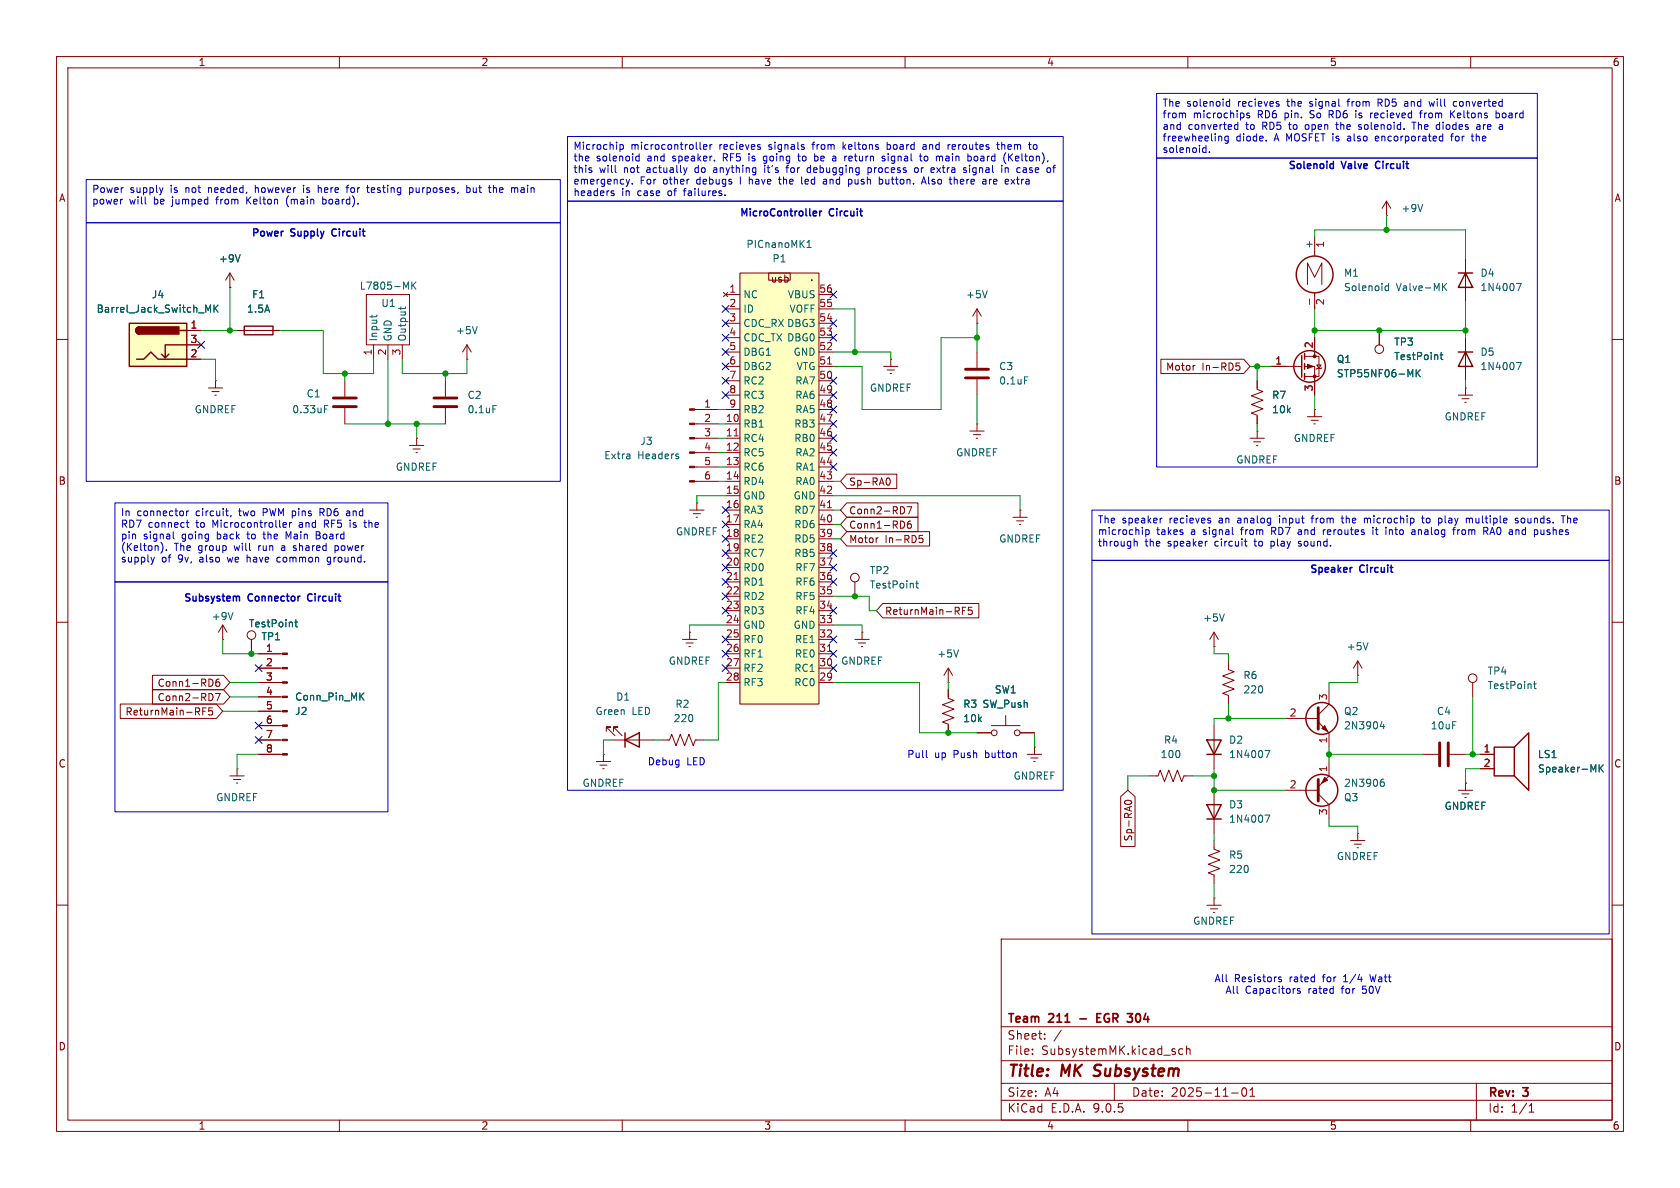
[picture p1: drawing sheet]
<svg xmlns="http://www.w3.org/2000/svg" width="297mm" height="210mm" viewBox="0 0 297 210" stroke-linecap="round" stroke-linejoin="round" font-family="sans-serif">
<g fill="none" stroke="#840000" stroke-width=".18">
<path d="M10 10h277v190h-277zM12 12h273v186h-273zM60 10v2M110 10v2M160 10v2M210 10v2M260 10v2M245.1 38.1h.1M245.1 35.6l-.8 1.2M245.1 35.6l.8 1.2M245.1 35.6v2.5M231.1 50.3v-3.8l1.3 2.5 1.3-2.5v3.8"/>
<path d="M232.4 41.9v3.4M232.4 51.8v2.8M243.8 58.4v2.6M259.1 45.7v7.6M259.1 59.7v7.6M10 60h2M36.8 68.6h2.6M37.5 69.2h1.2M38 69.9h.2M38.1 67.3h.1M38.1 67.3v1.3M61 67.3v2.8"/>
<path d="M61 72.1v2.8M72.4 78.7h2.5M73 79.4h1.3M73.7 77.5h.1M73.7 77.5v1.2M78.7 67.3v2.8M78.7 72.1v2.8M82.5 63.5h.1M82.5 61l-.7 1.2M82.5 61l.8 1.2M82.5 61v2.5M285 60h2"/>
<path d="M73.5 80h.3M121.9 90.2h2.6M122.6 90.8h1.2M123.1 91.4h.2M123.2 88.9h.1M123.2 88.9v1.3M179.1 91.4h2.5M179.7 92.1h1.3M180.2 92.7h.3M180.3 90.2h.1M180.3 90.2v1.2M10 110h2"/>
<path d="M151.1 102.9v2.5M214.6 114.3h.1M214.6 111.8v2.5M214.6 111.8l-.7 1.2M214.6 111.8l.8 1.2M217.2 116.8v1.6l1 .3-2 .8 2 .8-2 .7 2 .8-2 .8 1 .3v1.6M285 110h2M214.6 128.3v7.6M227.3 139.7h5.7M227.3 127h5.7M233 127.6l1.9 1.9v2.6M234.9 134.6v2.6l-1.9 1.9"/>
<path d="M234.9 121.9v2.6l-1.9 1.9M251.5 133.4h2.8M256.3 133.4h2.8M257.8 139.7h2.5M259.1 138.4h.1M259.1 138.4v1.3M260.3 120.7v2.5M261.6 133.4h2.6M261.6 135.9h2.6M214.6 158.8h.1M214.6 158.8v1.2M233 140.3l1.9 1.9v2.6"/>
<path d="M258.4 140.3h1.3M259 141h.2M10 160h2M177 166h108v32h-108zM213.4 160h2.5M214 160.7h1.3M214.5 161.3h.3M285 160h2M60 198v2M110 198v2M160 198v2M177 194.5h108"/>
<path d="M177 191.5h108M177 187.5h108M177 181.5h108M182.5 186.3v.1M182.5 185.5v.1M184.7 183.6v.1M184.7 182.8v.1M187.6 182.1l-1.3 2M197 191.5v3M209.1 185.5l-.4-.1-.3 .3v.4l.1 .2h.6M209.7 185.5l.3-.1 .3 .1 .1 .9M209.7 184.9v1.5"/>
<path d="M210 198v2M217.7 193.2h1.2M219.7 192.4l.2-.1a.81 .81 0 0 1 .6 .6 .81 .81 0 0 1-.3 .8l-.2 .1a.81 .81 0 0 1-.3-1.4zM221 193.8h.8M221 192.7l.4-.4v1.5M260 198v2M261 191.5v6.5M270.3 196.6h.9M270.3 195.5l.4-.4v1.5"/>
<circle cx="243.8" cy="61.7" r=".76"/>
<circle cx="151.1" cy="102.1" r=".76"/>
<circle cx="260.4" cy="119.9" r=".76"/>
</g>
<path d="M193.9 179.9h.5M194.6 179.2h-.7v1.5h.7" fill="none" stroke="#840000" stroke-width=".3"/>
<g fill="none" stroke="#006464" stroke-width=".18">
<path d="M251.5 36.1l-.4 1.3M84.4 57.7l-.5 1.3M231.5 52.9v.9M244.9 51.1l.2 .3 .4-.1M245.5 50.1v1.3M245.5 50.6l-.4-.1-.2 .3M255.2 50.7l.5 .7M255.7 50.1l-.7 .7M268.1 50.1h.8l-.5 1.3M57.4 71.7h.6M57.4 72.3h.4M87.1 71.7h.6"/>
<path d="M254.6 62.7h.5M254.8 62.3v1.1l.3 .2M268.1 64.1h.8l-.5 1.2M161.9 103.1h.5M162.1 102.7v1.1l.3 .2M216.4 108.5l-.4 1.3M223.6 132.7h.9l-.6 1.2M244.1 138.3l.4-.1 .2 .3-.1 .4h-.5M244.3 127.5l-.3 .9h.8M244.6 137.7l-.4 .2M244.6 128v.8M271.1 120.9h.5"/>
<path d="M271.3 120.5v1.1l.3 .1M282.7 135.2v1.3M282.9 135.7l.5 .8M283.4 135.2l-.7 .7"/>
</g>
<g fill="none" stroke="#840000" stroke-width=".25">
<path d="M257.8 48.3h2.5M259.1 48.3l1.2 2.5h-2.5zM257.8 62.2h2.5M259.1 62.2l1.2 2.6h-2.5zM213.4 130.8h2.5l-1.3 2.6zM213.4 133.4h2.5M264.2 132.1h3.5v5.1h-3.5zM267.7 132.1l2.6-2.6v10.2l-2.6-2.5"/>
<circle cx="232.4" cy="48.5" r="3.3"/>
<circle cx="233.7" cy="127" r="2.82"/>
<circle cx="233.7" cy="139.7" r="2.82"/>
</g>
<path d="M58.9 71.9h4.1M58.9 70.4h4.1M76.7 71.9h4.1M76.7 70.4h4.1M233 125.1v3.8M233 137.8v3.8M254.5 131.3v4.1M256 131.3v4.1" fill="none" stroke="#840000" stroke-width=".51"/>
<g fill="#840000" stroke="#840000" stroke-width=".18">
<path d="M234.2 137.4l.5 .5-1 .5z"/>
<path d="M233.7 128.8l.5-.5 .5 1z"/>
</g>
<path d="M130.8 48.3h14v76.2h-14z" fill="#ffffc2"/>
<g fill="none" stroke="#840000" stroke-width=".18">
<path d="M40.6 50.8h.1M40.6 48.3l-.7 1.2M40.6 48.3l.8 1.2M40.6 48.3v2.5M41.9 58.4h7.6M64.8 52.1h7.6v8.9h-7.6zM127.9 51.7l.8 .8M128.3 52.1h2.5M128.3 54.6h2.5M128.3 57.2h2.5M128.3 59.7h2.5M128.7 51.7l-.8 .8"/>
<path d="M130.8 48.3h14v76.2h-14zM135.9 48.3h3.8v1.2h-3.8zM144.8 52.1h2.5M144.8 54.6h2.5M144.8 57.2h2.5M144.8 59.7h2.5M172.7 57.2h.1M172.7 54.6l-.7 1.3M172.7 54.6l.8 1.3M172.7 54.6v2.6M232.4 59.7v3.3M66 61v2.5"/>
<path d="M68.6 61v2.5M71.1 61v2.5M122.8 72.4h4.2M122.8 74.9h4.2M122.8 77.5h4.2M128.3 62.2h2.5M128.3 64.8h2.5M128.3 67.3h2.5M128.3 69.9h2.5M128.3 72.4h2.5M128.3 74.9h2.5M128.3 77.5h2.5"/>
<path d="M144.8 62.2h2.5M144.8 64.8h2.5M144.8 67.3h2.5M144.8 69.9h2.5M144.8 72.4h2.5M144.8 74.9h2.5M144.8 77.5h2.5M156.2 64.8h2.5M156.8 65.4h1.3M157.4 66h.2M157.5 63.5h.1M157.5 63.5v1.3"/>
<path d="M171.4 76.2h2.6M172.1 76.8h1.3M172.6 77.5h.2M172.7 74.9h.1M172.7 62.2v2.8M172.7 67.1v2.8M172.7 74.9v1.3M221 77.5h2.5M221.6 78.1h1.3M222.1 78.7h.3M222.2 76.2h.1M222.2 67.3v1.5l1.1 .4-2.1 .8 2.1 .7-2.1 .8 2.1 .8-2.1 .7 1 .4v1.5"/>
<path d="M222.2 76.2v1.3M224.8 64.8h5.3M230.6 63h2.6v3.5h-2.6M230.6 64.8h1.8v5.1M231.1 73.7h2.6M231.8 74.3h1.2M232.3 74.9h.2M232.4 72.4h.1M232.4 72.4v1.3M232.8 64.5h.8l-.4 .7zM233.7 65l-.1 .2h-.8l-.1 .1M257.8 69.9h2.5"/>
<path d="M258.4 70.5h1.3M259 71.1h.2M259.1 68.6h.1M259.1 68.6v1.3M122.8 80h4.2M122.8 82.6h4.2M122.8 85.1h4.2M128.3 80h2.5M128.3 82.6h2.5M128.3 85.1h2.5M128.3 87.6h2.5M128.3 90.2h2.5"/>
<path d="M128.3 92.7h2.5M128.3 95.3h2.5M128.3 97.8h2.5M144.8 80h2.5M144.8 82.6h2.5M144.8 85.1h2.5M144.8 87.6h2.5M144.8 90.2h2.5M144.8 92.7h2.5M144.8 95.3h2.5M144.8 97.8h2.5M39.4 113h.1"/>
<path d="M39.4 110.5l-.8 1.3M39.4 110.5l.7 1.3M39.4 110.5v2.5M44.4 113v2.6M45.7 115.6h4.2M45.7 118.1h4.2M120.6 113h2.6M121.3 113.7h1.3M121.8 114.3h.2M121.9 111.8h.1M121.9 111.8v1.2M128.3 100.3h2.5"/>
<path d="M128.3 102.9h2.5M128.3 105.4h2.5M128.3 108h2.5M128.3 110.5h2.5M128.3 113h2.5M128.3 115.6h2.5M128.3 118.1h2.5M144.8 100.3h2.5M144.8 102.9h2.5M144.8 105.4h2.5M144.8 108h2.5M144.8 110.5h2.5"/>
<path d="M144.8 113h2.5M144.8 115.6h2.5M144.8 118.1h2.5M151.1 113h2.6M151.8 113.7h1.2M152.3 114.3h.2M152.4 111.8h.1M152.4 111.8v1.2M167.6 118.1l-.7 1.3M167.6 118.1l.8 1.3M167.6 118.1v2.6M240 119.4h.1"/>
<path d="M240 116.8v2.6M240 116.8l-.7 1.3M240 116.8l.8 1.3M40.6 137.2h2.6M41.3 137.8h1.2M41.8 138.4h.2M41.9 135.9h.1M41.9 135.9v1.3M45.7 120.7h4.2M45.7 123.2h4.2M45.7 125.7h4.2M45.7 128.3h4.2"/>
<path d="M45.7 130.8h4.2M45.7 133.4h4.2M105.4 134.6h2.5M106 135.3h1.3M106.6 135.9h.2M106.7 133.4h.1M106.7 133.4v1.2M107.2 129.3v-.8h.7h-.7l1.5 1.5M107.9 130.8h7.7M108.5 129.3v-.8h.7h-.7l1.5 1.5M116.8 130.8h1.6l.3-1 .8 2 .8-2 .7 2 .8-2 .8 2 .3-1h1.6M128.3 120.7h2.5"/>
<path d="M144.8 120.7h2.5M167.6 120.7h.1M167.6 121.9v1.5l1.1 .4-2.1 .8 2.1 .7-2.1 .8 2.1 .8-2.1 .7 1 .4v1.5M172.7 129.5h2.6M175.3 128.3h5M177.8 126.5v1.8M180.3 129.5h2.6M181.6 133.4h2.5M182.2 134h1.3M182.8 134.6h.2M182.9 132.1h.1M182.9 132.1v1.3"/>
<path d="M203.2 137.2h1.5l.4-1.1 .8 2.1 .7-2.1 .8 2.1 .8-2.1 .7 2.1 .4-1h1.5M214.6 139.7v7.6M214.6 148.6v1.5l1 .4-2 .8 2 .7-2 .8 2 .7-2 .8 1 .4v1.5M238.8 148.6h2.5M239.4 149.2h1.3M239.9 149.9h.3M240 147.3h.1M240 147.3v1.3"/>
<circle cx="44.4" cy="112.3" r=".76"/>
<circle cx="175.8" cy="129.5" r=".51"/>
<circle cx="179.8" cy="129.5" r=".51"/>
</g>
<g fill="#840000" stroke="#840000" stroke-width=".18">
<path d="M121.9 72.3h.9v.2h-.9z"/>
<path d="M121.9 74.8h.9v.3h-.9z"/>
<path d="M121.9 77.3h.9v.3h-.9z"/>
<path d="M121.9 79.9h.9v.2h-.9z"/>
<path d="M121.9 82.4h.9v.3h-.9z"/>
<path d="M121.9 85h.9v.2h-.9z"/>
<path d="M231.1 64.4l1.1 .4-1.1 .4z"/>
<path d="M49.9 115.4h.9v.3h-.9z"/>
<path d="M49.9 118h.9v.2h-.9z"/>
<path d="M49.9 120.5h.9v.3h-.9z"/>
<path d="M49.9 123.1h.9v.2h-.9z"/>
<path d="M49.9 125.6h.9v.3h-.9z"/>
<path d="M49.9 128.1h.9v.3h-.9z"/>
<path d="M49.9 130.7h.9v.2h-.9z"/>
<path d="M49.9 133.2h.9v.3h-.9z"/>
<circle cx="143.5" cy="49.5" r=".08"/>
<circle cx="232.4" cy="63" r=".25"/>
<circle cx="232.4" cy="66.5" r=".25"/>
</g>
<path d="M129.8 77.1h.7M146.3 64.4h.7M146.3 89.8h.7M129.8 102.5h.7M146.3 115.2h.7" fill="none" stroke="#a90000" stroke-width=".18"/>
<g fill="none" stroke="#006464" stroke-width=".18">
<path d="M42.5 45l-.5 1.3M65.8 55.7v.5M66.6 55.7v.2M70.9 54.2v.5M71.7 54.2l-.2 .3h-1.1M72.8 49.9v1.2M73 50.4l.5 .7M73.5 49.9l-.7 .7M142.7 43.8h.7M142.7 42.9l.3-.4v1.3M174.5 51.4l-.4 1.2M181.1 66.6h.6"/>
<path d="M250.4 65.3v1.3M250.5 65.9l.6 .7M251.1 65.3l-.7 .8M119.9 80.7v.3M41.2 108.3l-.4 1.2M52.1 110h.5M52.3 109.5v1.1l.3 .2M169.5 114.9l-.5 1.2M241.8 113.6l-.4 1.3M63.8 123l.5 .8M64.3 122.5l-.7 .7M223.6 144.1h.9l-.6 1.3"/>
</g>
<g fill="none" stroke="#840000" stroke-width=".25">
<path d="M43.2 57.7h5.1v1.5h-5.1zM230.1 62.9v3.8M230.6 62.5v1M230.6 64.3v1M230.6 66v1.1M110.5 130.8l2.5-1.3v2.6zM110.5 129.5v2.6M213.4 142.2h2.5l-1.3 2.6zM213.4 144.8h2.5"/>
<circle cx="231.5" cy="64.8" r="2.79"/>
</g>
<path d="M170.7 65.3h4.1M170.7 66.8h4.1" fill="none" stroke="#840000" stroke-width=".51"/>
<path d="M22.9 57.2h10.1v7.6h-10.1z" fill="#ffffc2"/>
<path d="M22.9 57.2h10.1v7.6h-10.1zM24.6 57.8a.64 .64 0 0 0-.6 .6 .64 .64 0 0 0 .6 .7M31.7 58.4h1.3M24.1 63.5h1.3l1.3-1.3 1.2 1.3h5.1M29.8 62.6l-.6 .6M33 61h-3.8v2.2l-.6-.6" fill="none" stroke="#840000" stroke-width=".25"/>
<g fill="#840000" stroke="#840000" stroke-width=".25">
<path d="M24.2 58l.4-.2v1.3a.63 .63 0 0 1-.5-.4 .63 .63 0 0 1 .1-.7z"/>
<path d="M24.6 57.8h7v1.3h-7z"/>
</g>
<g fill="none" stroke="#840000" stroke-width=".18">
<path d="M33 58.4h2.6M40.6 50.8h.1M41.9 58.4h1.3M48.3 58.4h1.2M232.4 59.7v2.5M243.8 58.4v2.6M33 61h2.6M33 63.5h2.6M205.2 63.5h14.7l1.1 1.3-1.1 1.2h-14.7zM211.2 64.6h.1M218.5 64.7h.5l.2 .2-.1 .5h-.6M218.5 64.2h.6"/>
<path d="M222.2 67.3v1.3M222.2 73.7v1.2M224.8 64.8h2.5M232.4 67.3v2.6M149.7 94h14.6v2.5h-14.6l-1.1-1.2zM149.7 88.9h12.6v2.5h-12.6l-1.1-1.2zM149.7 83.8h8.8v2.6h-8.8l-1.1-1.3zM149.7 91.4h12.6v2.6h-12.6l-1.1-1.3zM155.1 95.1h.2M156.7 84.7l.3-.2a.68 .68 0 0 1 .4 .6 .68 .68 0 0 1-.4 .7l-.3-.3M159.9 92.4v.7M160.3 89.6h.9l-.6 1.2"/>
<path d="M161 92.1l-.4 .1a.86 .86 0 0 0 0 1.2l.5-.1v-.5l-.2-.2-.4 .1-.1 .1M162.5 94.7h.6M162.5 95.2l.4-.1 .3 .3-.1 .5h-.6M26.9 119.4h12.6l1.1 1.3-1.1 1.2h-12.6zM44.4 113v2.6M45.7 115.6h3.8M45.7 118.1h3.8M156.1 106.7h16.9v2.5h-16.9l-1.2-1.2zM170.1 108h.5M170.7 107.4h-.6v1.2M171.8 107.4h-.6v.6l.1-.2 .5 .1 .1 .2-.1 .4-.2 .1-.4-.1M21.3 124.5h17l1.1 1.2-1.1 1.3h-17z"/>
<path d="M26.9 121.9h12.6l1.1 1.3-1.1 1.3h-12.6zM35.8 125.7h.5M36.4 125.1h-.6v1.3M37.5 125.1h-.6v.6l.2-.1 .4 .1 .1 .2-.1 .4-.1 .1-.5-.1M37.6 122.9v.7M37.6 120.4v.6M38.1 122.6h.8l-.5 1.3M38.7 120.1h-.3a.86 .86 0 0 0 0 1.2l.4-.1 .1-.4-.3-.3-.3 .1-.2 .2M45.7 125.7h3.8M45.7 133.4h3.8M45.7 120.7h3.8M45.7 123.2h3.8"/>
<path d="M45.7 128.3h3.8M45.7 130.8h3.8M167.6 121.9v1.3M167.6 128.3v1.2M172.7 129.5h2.6M180.3 129.5h2.6M259.1 138.4h.1M261.6 133.4h2.6M261.6 135.9h2.6M198.1 140.8l1.3-1.1 1.3 1.1v8.8h-2.6zM199 142.1l-.2-.2a.68 .68 0 0 1 .6-.4 .68 .68 0 0 1 .7 .4l-.3 .2"/>
</g>
<g fill="none" stroke="#006464" stroke-width=".18">
<path d="M36.4 53.9l.4 .9 .4-.9v1.3M37.8 53.9v1.3M38 54.5l.6 .7M38.6 53.9l-.8 .7M42.5 45l-.5 1.3M250.4 65.3v1.3M250.5 65.9l.6 .7M251.1 65.3l-.7 .8M254.6 62.7h.5M254.8 62.3v1.1l.3 .2M52.1 110h.5M52.3 109.5v1.1l.3 .2"/>
<path d="M63.8 123l.5 .8M64.3 122.5l-.7 .7M282.7 135.2v1.3M282.9 135.7l.5 .8M283.4 135.2l-.7 .7"/>
</g>
<g fill="none" stroke="#009600" stroke-width=".18">
<path d="M245.1 38.1v2.5M35.6 58.4h6.3M40.6 50.8v7.6M49.5 58.4h7.6v7.6h8.9v-2.5M147.3 54.6h3.8v7.6M172.7 59.7h-6.3v12.7h-14v-7.6h-5.1M172.7 57.2v5M232.4 41.9v-1.3h26.7v5.1M232.4 54.6v5.1M232.4 58.4h26.7M259.1 53.3v6.4M35.6 63.5h2.5v3.8"/>
<path d="M61 74.9h17.7M61 66v1.3M68.6 63.5v11.4M71.1 63.5v2.5h11.4v-2.5M73.7 74.9v2.6M78.7 66v1.3M127 77.5h1.3M127 72.4h1.3M127 74.9h1.3M147.3 62.2h10.2v1.3M172.7 69.9v5M221 64.8h3.8"/>
<path d="M222.2 64.8v2.5M222.2 74.9v1.3M232.4 69.9v2.5M259.1 67.3v1.3M127 85.1h1.3M127 80h1.3M127 82.6h1.3M128.3 87.6h-5.1v1.3M147.3 95.3h1.3M147.3 85.1h1.3M147.3 87.6h33v2.6M147.3 92.7h1.3"/>
<path d="M147.3 90.2h1.3M39.4 113v2.6h6.3M128.3 110.5h-6.4v1.3M147.3 110.5h5.1v1.3M147.3 105.4h6.4v2.6h1.2M214.6 114.3v1.3h2.6v1.2M240 119.4v1.3h-5.1v1.2M39.4 125.7h6.3M40.6 120.7h5.1M40.6 123.2h5.1M45.7 133.4h-3.8v2.5M107.9 130.8h-1.2v2.6"/>
<path d="M115.6 130.8h1.2M128.3 120.7h-1.3v10.1h-2.5M147.3 120.7h15.3v8.8h10.1M167.6 120.7v1.2M182.9 129.5v2.6M203.2 137.2h-3.8v2.5M210.8 137.2h3.8M214.6 135.9v3.8h12.7M217.2 124.5v2.5M227.3 127h-12.7v1.3M234.9 133.4h16.6M234.9 132.1v2.5"/>
<path d="M259.1 133.4h2.5M260.3 123.2v10.2M261.6 135.9h-2.5v2.5M214.6 147.3v1.3M214.6 156.2v2.6M234.9 144.8v1.3h5.1v1.2"/>
</g>
<g fill="none" stroke="#000084" stroke-width=".18">
<path d="M127.7 59.1l1.2 1.2M127.7 54l1.2 1.2M127.7 56.5l1.2 1.3M128.9 59.1l-1.2 1.2M128.9 54l-1.2 1.2M128.9 56.5l-1.2 1.3M146.7 56.5l1.2 1.3M146.7 59.1l1.2 1.2M146.7 51.5l1.2 1.2M147.9 56.5l-1.2 1.3M147.9 59.1l-1.2 1.2M147.9 51.5l-1.2 1.2"/>
<path d="M35 60.4l1.2 1.2M36.2 60.4l-1.2 1.2M127.7 66.7l1.2 1.2M127.7 61.6l1.2 1.2M127.7 64.2l1.2 1.2M127.7 69.2l1.2 1.3M128.9 66.7l-1.2 1.2M128.9 61.6l-1.2 1.2M128.9 64.2l-1.2 1.2M128.9 69.2l-1.2 1.3M146.7 79.4l1.2 1.2M146.7 69.2l1.2 1.3"/>
<path d="M146.7 66.7l1.2 1.2M146.7 74.3l1.2 1.2M146.7 76.9l1.2 1.2M146.7 71.8l1.2 1.2M147.9 79.4l-1.2 1.2M147.9 69.2l-1.2 1.3M147.9 66.7l-1.2 1.2M147.9 74.3l-1.2 1.2M147.9 76.9l-1.2 1.2M147.9 71.8l-1.2 1.2M127.7 97.2l1.2 1.2M127.7 89.6l1.2 1.2"/>
<path d="M127.7 99.7l1.2 1.2M127.7 92.1l1.2 1.2M127.7 94.6l1.2 1.3M128.9 97.2l-1.2 1.2M128.9 89.6l-1.2 1.2M128.9 99.7l-1.2 1.2M128.9 92.1l-1.2 1.2M128.9 94.6l-1.2 1.3M146.7 99.7l1.2 1.2M146.7 97.2l1.2 1.2M146.7 81.9l1.2 1.3M147.9 99.7l-1.2 1.2"/>
<path d="M147.9 97.2l-1.2 1.2M147.9 81.9l-1.2 1.3M45.1 117.5l1.2 1.2M46.3 117.5l-1.2 1.2M127.7 104.8l1.2 1.2M127.7 117.5l1.2 1.2M127.7 115l1.2 1.2M127.7 102.3l1.2 1.2M127.7 112.4l1.2 1.2M127.7 107.3l1.2 1.3M128.9 104.8l-1.2 1.2M128.9 117.5l-1.2 1.2"/>
<path d="M128.9 115l-1.2 1.2M128.9 102.3l-1.2 1.2M128.9 112.4l-1.2 1.2M128.9 107.3l-1.2 1.3M146.7 102.3l1.2 1.2M146.7 117.5l1.2 1.2M146.7 112.4l1.2 1.2M146.7 115l1.2 1.2M146.7 107.3l1.2 1.3M147.9 102.3l-1.2 1.2M147.9 117.5l-1.2 1.2M147.9 112.4l-1.2 1.2"/>
<path d="M147.9 115l-1.2 1.2M147.9 107.3l-1.2 1.3M45.1 127.7l1.2 1.2M45.1 130.2l1.2 1.2M46.3 127.7l-1.2 1.2M46.3 130.2l-1.2 1.2"/>
</g>
<g fill="none" stroke="#0000c2" stroke-width=".18">
<path d="M204.5 16.5h67.3v11.4h-67.3zM209.4 20l.2 .2v.6M216.9 18.7h.5M216.9 18h.5M217.4 17.5v1.3M226.1 18.4v.3M235 19.6v1.2M238.1 17.9h.5M238.4 17.6l-.1 1.2M239.7 20v.8M242.7 20l-.4 .2M243.6 18.2h.5"/>
<path d="M243.9 18.2l.4 .6M244.1 17.5h-.5v1.3M248.5 17.9l.3 .1M248.9 18.7l-.4 .1M248.9 18.2l-.4 .1M250.9 20h.5M251.1 19.7v1.1M252.6 17.9l.3 .9 .2-.6 .3 .6 .2-.9M256.4 19.6v1.2M256.9 18.5l.3 .3 .3-.1M257.2 19.6l-.8 .7M257.5 18l-.3-.1-.3 .3"/>
<path d="M264.5 19.6v1.2M15.2 31.8h83.9v7.6h-83.9zM15.2 39.4h83.9v45.7h-83.9zM21.6 35.2h.1M25.7 36l.1 .1M28.8 33.2l-.3 .8M43.6 34.8v1.3M44.4 34.8l-.8 .7M45.1 32.8v1.2M45.3 33.2l-.2 .1M50.8 35a1.48 1.48 0 0 0 .2 1.6M53.7 32.8v.1"/>
<path d="M53.7 33.2v.8M56.3 33.3l.3-.1 .2 .2M57.1 35.3l.3-.1 .2 .1M57.1 34.8v1.3M57.6 35.9l-.2 .2-.3-.1M61.2 33.2h.4M61.6 32.8l-.3 .1M64.8 33.2h.5M65.2 34h.1M65.8 33.2l-.2 .2v.4l.2 .2M66.2 33.5l-.6 .1M72.4 33.2h.4l.2 .2-.1 .6h-.5"/>
<path d="M72.4 33.2v1.2M82.5 33.2h.4l.2 .2-.1 .6h-.5M82.5 32.8v1.2M83.7 33.2v.6l.1 .2M87.3 33.2h.4l.1 .8M92.2 33.2h-.1M92.2 33.5l-.1 .2 .1 .3M100.3 24.1h87.7v11.5h-87.7zM100.3 35.6h87.7v104.1h-87.7zM104.6 30.1v.3M108.2 34.2h.3l.1 .2-.2 .2h-.2M108.8 30.4l.1 .1"/>
<path d="M109.6 25.6v1.2M109.6 25.6h.4l.2 .2-.1 .5h-.5M110.7 31.7l.3 .8M111 32.5l-.1 .3M111.3 31.7l-.3 .8M111.8 32.4v.1M112.5 28.4h.5M112.5 27.7h.5M113 27.2v1.2M121.5 29.6l-.3 .9M123.8 25.1v1.1l.1 .2M124.4 26l.6-.1-.1-.3h-.4l-.1 .1v.6h.5"/>
<path d="M125.5 25.6v.8M125.9 25.6l-.4 .2M126.3 30l-.2 .2 .2 .3M128.2 34.5v.1M130.9 31.3v1.2M132.4 27.6v.8M132.5 31.3v1.2M134.4 26v.3M135 28.8l.3 .1M135.2 29.2v.1M135.2 29.6v.9M135.4 27.6l-.3 .1-.2 .1 .1 .5 .4 .1"/>
<path d="M137.6 31.7h.5M137.8 31.3v1.1l.3 .1M139.1 29.4v1.1M141.2 27.2v1.1l.3 .1M141.7 31.3v1.1l.2 .1M142.8 30.4h.5M142.8 29.7h.5M143.3 29.2v1.3M144.1 27.6l.4 .1 .1 .1v.5l-.5 .1M145.6 32.5h.5M146.1 31.9v.6M146.1 32l-.5 .1"/>
<path d="M147.7 27.7l.1 .7M147.8 28.4h-.2M147.8 27.9l-.2 .1M149 25.1v1.3M149.5 25.6l-.5 .4M150.1 28.4h.4M150.5 27.6l-.4 .1M150.5 31.8v.6l-.4 .1M150.7 27.9l-.6 .1M153.5 29.7l.3-.1 .3 .3-.2 .5h-.4M153.5 29.6v1.3M156 28l.5 .2-.1 .2h-.3"/>
<path d="M156 27.7h.4M156 31.8v.6l-.4 .1M156.8 26.3l.4 .1M156.8 25.1v1.3M157 27.2v.1M157 27.6v.8M157.2 25.6h-.4M161.7 29.8v.5l.2 .2 .3-.1 .1-.1v-.5M162.5 27.6h.5M162.9 32.5l.4-1.2 .4 1.2M162.9 28.4h.1M163 32.2h.6"/>
<path d="M163.2 25.6h.5M163.4 27.7l.2-.1 .4 .1v.5l-.1 .2h-.3l-.2-.1zM163.7 25.9h-.4l-.2 .2 .2 .3 .4-.1M164.2 31.3v1.1l.1 .1M165.6 29.6l.7 .9M166.3 29.6l-.7 .9M167.4 28l-.2 .1 .2 .3M167.4 27.6l-.2 .1M168 25.6l-.3 .1M168.4 25.6v.7M168.9 31.7l.3 .2v.6M168.9 25.9l-.6 .1"/>
<path d="M171.4 29.6v.9M172.3 27.7l.1-.1 .4 .1 .1 .5-.2 .2h-.3l-.1-.1zM174.9 31.7v.8M175 31.8l-.1 .1M176.2 25.6h.5M176.4 25.1v1.1l.3 .2M177.1 25.1v1.3M177.3 25.6l-.2 .1M177.7 29.8l.2-.2 .3 .1v.8M177.7 29.6v.9M178.5 27.7l.5 .7M178.7 31.7l.7 .8"/>
<path d="M179 27.2l-.7 .7M179.4 31.7l-.7 .8M179.7 27.6l-.2 .2v.5l.2 .1M180.1 27.9l-.6 .1M181.5 30.4l-.5 .1M181.5 29.8v.7M181.5 29.9l-.5 .1M181.8 25.6h.5M182.2 26.4h.1M183.1 25.6h-.3l-.1 .2v.5l.4 .1M204.5 27.9h67.3v54.7h-67.3zM213.2 25.7v1.3"/>
<path d="M213.2 26.9l-.4 .1M213.8 26.8v.2M215.9 24.1l.1 .8M217.1 24.1v1l-.2 .2h-.3M217.1 24.1h-.3l-.3 .2 .2 .6h.4M218.3 22.8l.2 .1 .3-.1M218.8 21.6v1.3M220.9 20h-.3l-.2 .2 .1 .1 .4 .2v.3h-.5M223.8 24.8v.1M230.9 22.1l-.2 .2 .2 .5M235 20.2h.5M236.1 22h.5"/>
<path d="M236.3 21.6v1.1l.3 .2M238.4 24.1h-.2M238.4 24.4l-.2 .2 .2 .3M240.7 22.1l-.3-.1-.2 .3 .5 .3M240.7 22.7l-.2 .2-.3-.1M243.6 24.1h-.3l-.2 .2 .1 .6h.4M243.7 24.4l-.6 .1M250 21.6v1.3M254.9 24.1h.2M255.1 23.6v1.3M255.1 24.9h-.2M256.4 24.1h.5"/>
<path d="M256.6 23.8v1.1M256.6 20.1l.6 .7M260.1 24.1h.5M260.3 24.9h.3M261.1 22.8h.5M261.1 22.1h.5v.8M261.6 22.3l-.5 .2M264.5 20h.3l.3 .2-.1 .6h-.5M265.6 20.1v.6M20.3 88.9h48.3v14h-48.3zM26.7 98.5l.3 .9M27 99.4l-.1 .3"/>
<path d="M27.3 98.5l-.3 .9M28.8 96.4v.8l-.4 .6M29.4 97.2v.1M30.6 94v1.1l.2 .2M32.9 92.4h.5M33 90.3v.9M33.1 91.9v1.1l.3 .2M33.3 90.3l-.3 .3M39.9 90.3h.5M40.2 91.2h.2M40.8 91.1l-.1 .3M43.7 98.1v1.3"/>
<path d="M43.9 98.5l-.2 .1M46.5 94.4h.5M46.7 94v1.2M49.4 98.5l-.3 .1-.2 .1 .1 .5 .4 .2M49.9 96.5h-.1M49.9 96.8l-.2 .2 .2 .3M50 93l.2 .2h.4M50.6 92.6v.1l-.6 .1M51 94.9l-.4-.9v1.3M51.2 92.4v.8M51.2 92.5v.1M51.9 97.2l.3 .1"/>
<path d="M51.9 96.8l.3 .1M52.2 96.5h-.3M55.9 94v1.3l.6-.1M55.9 94.6h.4M56.3 94.6l.2 .1M56.4 94.5l-.1 .1M56.6 90.6h.5M56.9 90.6l.4 .6M57.1 89.9h-.5v1.3M57.4 91.9v1.3M57.4 92.6h.4M58.4 99.7l-.2 .1-.3-.1"/>
<path d="M58.4 98.6l-.3-.1-.3 .2 .2 .6h.4M59.2 96.5h.4l.2 .1M59.2 96.5v1.2M59.8 97.2l-.2 .1-.4-.1M61.4 90.3l.4 .1M61.8 91.1l-.4 .1M61.8 90.6l-.4 .1M61.9 92.4v.8M64.3 92.4h.5M64.5 93l.3 .2M193 90.2h91.5v8.9h-91.5zM193 99.1h91.5v66h-91.5z"/>
<path d="M200.5 95.3v1.2M201 95.9v.6M202.6 93.6v1.3M203.1 93.8v.6l-.2 .1-.3-.1M205.5 91.6l-.3 .1M214 92.1v.3M220 95.7h.5M220.2 96.5h.3M224.7 95.7v1.3M224.7 96.5h.1M224.8 93.9h.5M224.8 95.7h-.1"/>
<path d="M225.3 93.2h-.5v1.3M226.2 91.2v.1M226.2 91.6v.8M229.5 94.3l.2 .2h.3M229.5 96.5h.4M229.9 95.7l-.4 .2 .1 .2h.3M230 94h-.3l-.2 .2M231.8 91.6h.5M232.3 91.2l-.3 .2v1M233.9 93.6v.9M234.3 93.6l-.4 .3M237.1 91.6h.5"/>
<path d="M237.3 91.2v1.1l.3 .1M241.3 91.7l.3-.1 .1 .2M241.7 91.8v.6M241.9 91.6l-.2 .2M242.7 93.6v.9M243.3 93.2v1.1l.2 .2M245.6 93.6v.9M250.2 94.4l-.5 .1M250.2 93.9l-.5 .1M250.2 93.8v.7M251.3 91.6h.5M251.5 91.2v1.1l.3 .1"/>
<path d="M252.4 91.6l-.3 .2v.4l.3 .2M257.7 93.6v.9M257.8 93.8l-.1 .1M259.8 91.8l.2-.2 .3 .1v.7M262.6 93.9l.4 .6M262.9 93.8l-.1 .1M263.4 94.5l.4-1.3 .4 1.3M263.5 94.1h.6M268.2 93.6l.3 .2M268.4 91.7l-.3-.1-.2 .2v.2l.5 .1v.3h-.5M269.4 91.7l-.3-.1-.2 .2 .1 .5 .1 .1h.3M273 94.4l-.2 .1-.3-.1"/>
<path d="M273 93.6v.9M276 91.2h.7M277.1 91.7l.2-.1 .3 .1 .1 .7M277.1 91.2v1.2M20.3 102.9h48.3v40.6h-48.3zM163.8 132.7v1l.2 .2M226.1 173.1l.4 .1 .1 .2-.2 .2-.4-.1M226.1 172.8h.4M229.8 174.8l-.3-.1-.2 .2 .1 .2 .4 .1v.3h-.5M237.5 173.6h.7M237.6 172.6h-.1M242.2 172.3l.3 1.3"/>
</g>
<path d="M144.9 37.3v.9M145.3 37.3l-.4 .3M235.4 28.9l.3 .1M235.7 28.5v1.3M235.7 29.7l-.3 .1M42.3 105.5v.7M239 100.3l-.2 .1" fill="none" stroke="#0000c2" stroke-width=".25"/>
<g fill="#009600" stroke="#009600" stroke-width=".18">
<circle cx="234.9" cy="133.4" r=".46"/>
<circle cx="214.6" cy="139.7" r=".46"/>
<circle cx="214.6" cy="137.2" r=".46"/>
<circle cx="217.2" cy="127" r=".46"/>
<circle cx="260.3" cy="133.4" r=".46"/>
<circle cx="167.6" cy="129.5" r=".46"/>
<circle cx="151.1" cy="62.2" r=".46"/>
<circle cx="172.7" cy="59.7" r=".46"/>
<circle cx="151.1" cy="105.4" r=".46"/>
<circle cx="232.4" cy="58.4" r=".46"/>
<circle cx="222.2" cy="64.8" r=".46"/>
<circle cx="243.8" cy="58.4" r=".46"/>
<circle cx="259.1" cy="58.4" r=".46"/>
<circle cx="245.1" cy="40.6" r=".46"/>
<circle cx="73.7" cy="74.9" r=".46"/>
<circle cx="68.6" cy="74.9" r=".46"/>
<circle cx="44.4" cy="115.6" r=".46"/>
<circle cx="78.7" cy="66" r=".46"/>
<circle cx="40.6" cy="58.4" r=".46"/>
<circle cx="61" cy="66" r=".46"/>
</g>
<g font-size="2.8" fill="#840000">
<text x="178" y="190.9">Title:</text>
<text x="187.7" y="190.9">MK Subsystem</text>
</g>
<g font-size="2.1" fill="#840000">
<text x="178" y="184">Sheet:</text>
<text x="178" y="181.2">Team</text>
<text x="185.5" y="181.2">211</text>
<text x="191.6" y="181.2">-</text>
<text x="195.2" y="181.2">EGR</text>
<text x="201.3" y="181.2">304</text>
<text x="178" y="186.7">File:</text>
<text x="184.1" y="186.7">SubsystemMK.kicad_sch</text>
<text x="178" y="196.9">KiCad</text>
<text x="178" y="194.1">Size:</text>
<text x="184.7" y="194.1">A4</text>
<text x="185.7" y="196.9">E.D.A.</text>
<text x="193.3" y="196.9">9.0.5</text>
<text x="200" y="194.1">Date:</text>
<text x="207" y="194.1">2025-11-01</text>
<text x="263" y="194.3">Rev:</text>
<text x="263" y="196.9">Id:</text>
<text x="267.1" y="196.9">1/1</text>
<text x="269.4" y="194.3">3</text>
</g>
<g font-size="1.8" fill="#840000">
<text x="35" y="11.9">1</text>
<text x="85" y="11.9">2</text>
<text x="135" y="11.9">3</text>
<text x="185" y="11.9">4</text>
<text x="235" y="11.9">5</text>
<text x="285" y="11.9">6</text>
<text x="10.3" y="35.9">A</text>
<text x="285.3" y="35.9">A</text>
<text x="136.2" y="50.1">usb</text>
<text x="206" y="65.7">Motor</text>
<text x="212.5" y="65.7">In-RD5</text>
<text x="10.3" y="85.9">B</text>
<text x="150" y="86">Sp-RA0</text>
<text x="285.3" y="85.9">B</text>
<text x="150" y="91.1">Conn2-RD7</text>
<text x="150" y="93.7">Conn1-RD6</text>
<text x="150" y="96.2">Motor</text>
<text x="156.5" y="96.2">In-RD5</text>
<text x="156.4" y="108.9">ReturnMain-RF5</text>
<text x="27.8" y="124.1">Conn2-RD7</text>
<text x="27.8" y="121.6">Conn1-RD6</text>
<text x="22.1" y="126.7">ReturnMain-RF5</text>
<text x="10.3" y="135.9">C</text>
<text x="285.3" y="135.9">C</text>
<text x="200.3" y="148.8" transform="rotate(-90 200.3 148.8)">Sp-RA0</text>
<text x="10.3" y="185.9">D</text>
<text x="285.3" y="185.9">D</text>
<text x="35" y="199.9">1</text>
<text x="85" y="199.9">2</text>
<text x="135" y="199.9">3</text>
<text x="185" y="199.9">4</text>
<text x="235" y="199.9">5</text>
<text x="285" y="199.9">6</text>
</g>
<g font-size="1.8" fill="#0000c2">
<text x="205.4" y="19.2">The</text>
<text x="205.4" y="21.2">from</text>
<text x="205.4" y="23.3">and</text>
<text x="209.8" y="19.2">solenoid</text>
<text x="210" y="23.3">converted</text>
<text x="210.9" y="21.2">microchips</text>
<text x="219" y="19.2">recieves</text>
<text x="220.4" y="23.3">to</text>
<text x="222.5" y="21.2">RD6</text>
<text x="223.4" y="23.3">RD5</text>
<text x="227.4" y="21.2">pin.</text>
<text x="227.9" y="19.2">the</text>
<text x="228.4" y="23.3">to</text>
<text x="231.4" y="23.3">open</text>
<text x="232" y="19.2">signal</text>
<text x="232.1" y="21.2">So</text>
<text x="235.6" y="21.2">RD6</text>
<text x="237.1" y="23.3">the</text>
<text x="238.9" y="19.2">from</text>
<text x="240.5" y="21.2">is</text>
<text x="241.3" y="23.3">solenoid.</text>
<text x="243.3" y="21.2">recieved</text>
<text x="244.4" y="19.2">RD5</text>
<text x="249.4" y="19.2">and</text>
<text x="251" y="23.3">The</text>
<text x="252.3" y="21.2">from</text>
<text x="254" y="19.2">will</text>
<text x="255.4" y="23.3">diodes</text>
<text x="257.9" y="21.2">Keltons</text>
<text x="258.4" y="19.2">converted</text>
<text x="262.7" y="23.3">are</text>
<text x="266.1" y="21.2">board</text>
<text x="101.3" y="26.8">Microchip</text>
<text x="101.3" y="28.9">the</text>
<text x="105.4" y="28.9">solenoid</text>
<text x="111.5" y="26.8">microcontroller</text>
<text x="114.6" y="28.9">and</text>
<text x="119.2" y="28.9">speaker.</text>
<text x="127.3" y="26.8">recieves</text>
<text x="128.3" y="28.9">RF5</text>
<text x="133" y="28.9">is</text>
<text x="135.8" y="28.9">going</text>
<text x="136.2" y="26.8">signals</text>
<text x="142.2" y="28.9">to</text>
<text x="144.1" y="26.8">from</text>
<text x="145.2" y="28.9">be</text>
<text x="148.6" y="28.9">a</text>
<text x="149.7" y="26.8">keltons</text>
<text x="151" y="28.9">return</text>
<text x="157.7" y="26.8">board</text>
<text x="157.8" y="28.9">signal</text>
<text x="164.2" y="26.8">and</text>
<text x="164.7" y="28.9">to</text>
<text x="167.8" y="28.9">main</text>
<text x="168.8" y="26.8">reroutes</text>
<text x="173.6" y="28.9">board</text>
<text x="177.8" y="26.8">them</text>
<text x="180.1" y="28.9">(Kelton),</text>
<text x="183.6" y="26.8">to</text>
<text x="205.4" y="25.3">freewheeling</text>
<text x="205.4" y="27.4">solenoid.</text>
<text x="218.5" y="25.3">diode.</text>
<text x="225.4" y="25.3">A MOSFET is</text>
<text x="238.9" y="25.3">also</text>
<text x="244" y="25.3">encorporated</text>
<text x="257.6" y="25.3">for</text>
<text x="261.5" y="25.3">the</text>
<text x="16.2" y="34.4">Power</text>
<text x="23" y="34.4">supply</text>
<text x="30.3" y="34.4">is</text>
<text x="33.1" y="34.4">not</text>
<text x="37.3" y="34.4">needed,</text>
<text x="45.8" y="34.4">however</text>
<text x="54.5" y="34.4">is</text>
<text x="57.3" y="34.4">here</text>
<text x="62.6" y="34.4">for</text>
<text x="66.4" y="34.4">testing</text>
<text x="74" y="34.4">purposes,</text>
<text x="84.3" y="34.4">but</text>
<text x="88.5" y="34.4">the</text>
<text x="92.7" y="34.4">main</text>
<text x="101.3" y="30.9">this</text>
<text x="101.3" y="32.9">emergency.</text>
<text x="101.3" y="35">headers</text>
<text x="106" y="30.9">will</text>
<text x="109.9" y="35">in</text>
<text x="110.4" y="30.9">not</text>
<text x="112.8" y="35">case</text>
<text x="113.2" y="32.9">For</text>
<text x="114.6" y="30.9">actually</text>
<text x="117.4" y="32.9">other</text>
<text x="118.3" y="35">of</text>
<text x="121.4" y="35">failures.</text>
<text x="123.3" y="30.9">do</text>
<text x="123.4" y="32.9">debugs</text>
<text x="126.8" y="30.9">anything</text>
<text x="133.1" y="32.9">have</text>
<text x="136" y="30.9">it's</text>
<text x="138.6" y="32.9">the</text>
<text x="140.1" y="30.9">for</text>
<text x="142.7" y="32.9">led</text>
<text x="144" y="30.9">debugging</text>
<text x="146.8" y="32.9">and</text>
<text x="151.4" y="32.9">push</text>
<text x="154.9" y="30.9">process</text>
<text x="157.1" y="32.9">button.</text>
<text x="163.4" y="30.9">or</text>
<text x="164.9" y="32.9">Also</text>
<text x="166.5" y="30.9">extra</text>
<text x="170" y="32.9">there</text>
<text x="172.4" y="30.9">signal</text>
<text x="176" y="32.9">are</text>
<text x="179.3" y="30.9">in</text>
<text x="180.2" y="32.9">extra</text>
<text x="182.3" y="30.9">case</text>
<text x="227.6" y="30.2">Solenoid</text>
<text x="237.2" y="30.2">Valve</text>
<text x="243.7" y="30.2">Circuit</text>
<text x="16.2" y="36.5">power</text>
<text x="22.9" y="36.5">will</text>
<text x="27.3" y="36.5">be</text>
<text x="30.7" y="36.5">jumped</text>
<text x="38.7" y="36.5">from</text>
<text x="44.2" y="36.5">Kelton</text>
<text x="51.5" y="36.5">(main</text>
<text x="58.1" y="36.5">board).</text>
<text x="130.6" y="38.6">MicroController</text>
<text x="146.6" y="38.6">Circuit</text>
<text x="44.3" y="42.2">Power</text>
<text x="51.4" y="42.2">Supply</text>
<text x="59.2" y="42.2">Circuit</text>
<text x="21.3" y="91.6">In</text>
<text x="21.3" y="93.6">RD7</text>
<text x="21.3" y="95.7">pin</text>
<text x="24.2" y="91.6">connector</text>
<text x="25.3" y="95.7">signal</text>
<text x="26.2" y="93.6">connect</text>
<text x="32.3" y="95.7">going</text>
<text x="34.7" y="91.6">circuit,</text>
<text x="34.8" y="93.6">to</text>
<text x="37.8" y="93.6">Microcontroller</text>
<text x="38.6" y="95.7">back</text>
<text x="42.6" y="91.6">two</text>
<text x="44.2" y="95.7">to</text>
<text x="46.9" y="91.6">PWM pins</text>
<text x="47.3" y="95.7">the</text>
<text x="51.4" y="95.7">Main</text>
<text x="53.4" y="93.6">and</text>
<text x="56.9" y="95.7">Board</text>
<text x="57.4" y="91.6">RD6</text>
<text x="58" y="93.6">RF5</text>
<text x="62.3" y="91.6">and</text>
<text x="62.7" y="93.6">is</text>
<text x="65.5" y="93.6">the</text>
<text x="194" y="92.8">The</text>
<text x="194" y="94.9">microchip</text>
<text x="198.4" y="92.8">speaker</text>
<text x="204.5" y="94.9">takes</text>
<text x="206.9" y="92.8">recieves</text>
<text x="210.7" y="94.9">a</text>
<text x="213" y="94.9">signal</text>
<text x="215.8" y="92.8">an</text>
<text x="219.2" y="92.8">analog</text>
<text x="219.9" y="94.9">from</text>
<text x="225.4" y="94.9">RD7</text>
<text x="226.8" y="92.8">input</text>
<text x="230.3" y="94.9">and</text>
<text x="232.8" y="92.8">from</text>
<text x="235" y="94.9">reroutes</text>
<text x="238.3" y="92.8">the</text>
<text x="242.4" y="92.8">microchip</text>
<text x="243.9" y="94.9">it</text>
<text x="246.4" y="94.9">into</text>
<text x="251.2" y="94.9">analog</text>
<text x="252.9" y="92.8">to</text>
<text x="256" y="92.8">play</text>
<text x="258.8" y="94.9">from</text>
<text x="261.1" y="92.8">multiple</text>
<text x="264.3" y="94.9">RA0</text>
<text x="269.1" y="94.9">and</text>
<text x="270" y="92.8">sounds.</text>
<text x="273.7" y="94.9">pushes</text>
<text x="278.4" y="92.8">The</text>
<text x="21.3" y="97.7">(Kelton).</text>
<text x="21.3" y="99.8">supply</text>
<text x="28.6" y="99.8">of</text>
<text x="30.8" y="97.7">The</text>
<text x="31.6" y="99.8">9v,</text>
<text x="35.2" y="97.7">group</text>
<text x="35.5" y="99.8">also</text>
<text x="40.7" y="99.8">we</text>
<text x="41.7" y="97.7">will</text>
<text x="44.3" y="99.8">have</text>
<text x="46.2" y="97.7">run</text>
<text x="49.8" y="99.8">common</text>
<text x="50.4" y="97.7">a</text>
<text x="52.7" y="97.7">shared</text>
<text x="58.9" y="99.8">ground.</text>
<text x="60.2" y="97.7">power</text>
<text x="194" y="96.9">through</text>
<text x="202.4" y="96.9">the</text>
<text x="206.6" y="96.9">speaker</text>
<text x="215" y="96.9">circuit</text>
<text x="222.3" y="96.9">to</text>
<text x="225.3" y="96.9">play</text>
<text x="230.4" y="96.9">sound.</text>
<text x="231.4" y="101.6">Speaker</text>
<text x="240.4" y="101.6">Circuit</text>
<text x="32.3" y="106.7">Subsystem</text>
<text x="43.9" y="106.7">Connector</text>
<text x="54.9" y="106.7">Circuit</text>
<text x="114.4" y="135.5">Debug</text>
<text x="121.4" y="135.5">LED</text>
<text x="160.3" y="134.2">Pull</text>
<text x="165.2" y="134.2">up</text>
<text x="168.7" y="134.2">Push</text>
<text x="174.4" y="134.2">button</text>
<text x="214.6" y="173.8">All</text>
<text x="218.2" y="173.8">Resistors</text>
<text x="228.1" y="173.8">rated</text>
<text x="234.2" y="173.8">for</text>
<text x="238" y="173.8">1/4</text>
<text x="242.9" y="173.8">Watt</text>
<text x="216.5" y="175.9">All</text>
<text x="220.1" y="175.9">Capacitors</text>
<text x="231.4" y="175.9">rated</text>
<text x="237.5" y="175.9">for</text>
<text x="241.3" y="175.9">50V</text>
</g>
<g font-size="1.8" fill="#006464">
<text x="247.7" y="37.7">+9V</text>
<text x="38.6" y="46.6">+9V</text>
<text x="131.9" y="44">PICnanoMK1</text>
<text x="136.5" y="46.6">P1</text>
<text x="232.2" y="44.1" transform="rotate(-90 232.2 44.1)">+</text>
<text x="26.7" y="52.9">J4</text>
<text x="44.5" y="52.9">F1</text>
<text x="63.5" y="51.4">L7805-MK</text>
<text x="131.3" y="52.9">NC</text>
<text x="139.2" y="52.9">VBUS</text>
<text x="170.7" y="52.9">+5V</text>
<text x="237.5" y="49.1">M1</text>
<text x="237.5" y="51.7">Solenoid</text>
<text x="246.8" y="51.7">Valve-MK</text>
<text x="261.6" y="49.1">D4</text>
<text x="261.6" y="51.7">1N4007</text>
<text x="17" y="55.5">Barrel_Jack_Switch_MK</text>
<text x="43.6" y="55.5">1.5A</text>
<text x="67.3" y="54.5">U1</text>
<text x="80.5" y="59.3">+5V</text>
<text x="131.3" y="55.5">ID</text>
<text x="131.3" y="58">CDC_RX DBG3</text>
<text x="139.5" y="55.5">VOFF</text>
<text x="66.9" y="60.5" transform="rotate(-90 66.9 60.5)">Input</text>
<text x="69.4" y="60.5" transform="rotate(-90 69.4 60.5)">GND</text>
<text x="72" y="60.5" transform="rotate(-90 72 60.5)">Output</text>
<text x="131.3" y="60.6">CDC_TX DBG0</text>
<text x="131.3" y="63.1">DBG1</text>
<text x="131.3" y="65.6">DBG2</text>
<text x="140.2" y="63.1">GND</text>
<text x="140.7" y="65.6">VTG</text>
<text x="176.5" y="65.6">C3</text>
<text x="236.2" y="64.4">Q1</text>
<text x="246.4" y="61.3">TP3</text>
<text x="246.4" y="63.9">TestPoint</text>
<text x="261.6" y="63.1">D5</text>
<text x="261.6" y="65.6">1N4007</text>
<text x="54.1" y="70.5">C1</text>
<text x="82.6" y="70.7">C2</text>
<text x="131.3" y="68.2">RC2</text>
<text x="131.3" y="70.7">RC3</text>
<text x="140.5" y="68.2">RA7</text>
<text x="140.5" y="70.7">RA6</text>
<text x="153.7" y="69.4">GNDREF</text>
<text x="176.5" y="68.2">0.1uF</text>
<text x="224.8" y="70.7">R7</text>
<text x="236.2" y="66.9">STP55NF06-MK</text>
<text x="34.3" y="73.3">GNDREF</text>
<text x="51.6" y="73.3">0.33uF</text>
<text x="82.6" y="73.3">0.1uF</text>
<text x="131.3" y="73.3">RB2</text>
<text x="131.3" y="75.8">RB1</text>
<text x="140.3" y="75.8">RB3</text>
<text x="140.5" y="73.3">RA5</text>
<text x="224.8" y="73.3">10k</text>
<text x="255.3" y="74.5">GNDREF</text>
<text x="69.9" y="83.4">GNDREF</text>
<text x="106.7" y="81.4">Extra</text>
<text x="112.7" y="81.4">Headers</text>
<text x="113.1" y="78.8">J3</text>
<text x="131.3" y="78.3">RC4</text>
<text x="131.3" y="80.9">RC5</text>
<text x="131.3" y="83.4">RC6</text>
<text x="140.3" y="78.3">RB0</text>
<text x="140.5" y="80.9">RA2</text>
<text x="140.5" y="83.4">RA1</text>
<text x="168.9" y="80.9">GNDREF</text>
<text x="218.5" y="82.1">GNDREF</text>
<text x="228.6" y="78.3">GNDREF</text>
<text x="131.3" y="86">RD4</text>
<text x="131.3" y="88.5">GND</text>
<text x="140.2" y="88.5">GND</text>
<text x="140.5" y="86">RA0</text>
<text x="119.4" y="94.8">GNDREF</text>
<text x="131.3" y="91">RA3</text>
<text x="131.3" y="93.6">RA4</text>
<text x="140.3" y="91">RD7</text>
<text x="140.3" y="93.6">RD6</text>
<text x="131.3" y="96.1">RE2</text>
<text x="131.3" y="98.7">RC7</text>
<text x="131.3" y="101.2">RD0</text>
<text x="140.3" y="96.1">RD5</text>
<text x="140.3" y="98.7">RB5</text>
<text x="140.5" y="101.2">RF7</text>
<text x="153.7" y="101.7">TP2</text>
<text x="176.5" y="96.1">GNDREF</text>
<text x="131.3" y="103.7">RD1</text>
<text x="131.3" y="106.3">RD2</text>
<text x="140.5" y="103.7">RF6</text>
<text x="140.5" y="106.3">RF5</text>
<text x="153.7" y="104.2">TestPoint</text>
<text x="37.3" y="109.8">+9V</text>
<text x="43.9" y="111.1">TestPoint</text>
<text x="46.1" y="113.4">TP1</text>
<text x="131.3" y="108.8">RD3</text>
<text x="131.3" y="111.4">GND</text>
<text x="131.3" y="113.9">RF0</text>
<text x="140.2" y="111.4">GND</text>
<text x="140.4" y="113.9">RE1</text>
<text x="140.5" y="108.8">RF4</text>
<text x="212.6" y="110.1">+5V</text>
<text x="118.1" y="117.7">GNDREF</text>
<text x="131.3" y="116.4">RF1</text>
<text x="131.3" y="119">RF2</text>
<text x="140.3" y="119">RC1</text>
<text x="140.4" y="116.4">RE0</text>
<text x="148.6" y="117.7">GNDREF</text>
<text x="165.6" y="116.4">+5V</text>
<text x="238" y="115.2">+5V</text>
<text x="262.9" y="119.5">TP4</text>
<text x="52.1" y="124.1">Conn_Pin_MK</text>
<text x="108.8" y="124.1">D1</text>
<text x="119.3" y="125.3">R2</text>
<text x="131.3" y="121.5">RF3</text>
<text x="140.3" y="121.5">RC0</text>
<text x="170.2" y="125.3">R3 SW_Push</text>
<text x="175.8" y="122.8">SW1</text>
<text x="219.7" y="120.2">R6</text>
<text x="219.7" y="122.8">220</text>
<text x="262.9" y="122">TestPoint</text>
<text x="52.1" y="126.6">J2</text>
<text x="105.2" y="126.6">Green</text>
<text x="111.7" y="126.6">LED</text>
<text x="119" y="127.9">220</text>
<text x="170.2" y="127.9">10k</text>
<text x="205.7" y="131.7">R4</text>
<text x="217.2" y="131.7">D2</text>
<text x="237.5" y="126.6">Q2</text>
<text x="237.5" y="129.1">2N3904</text>
<text x="252.8" y="129.1">10uF</text>
<text x="253.9" y="126.6">C4</text>
<text x="205.1" y="134.2">100</text>
<text x="217.2" y="134.2">1N4007</text>
<text x="271.8" y="134.2">LS1</text>
<text x="271.8" y="136.8">Speaker-MK</text>
<text x="38.1" y="141.8">GNDREF</text>
<text x="102.9" y="139.3">GNDREF</text>
<text x="179.1" y="138">GNDREF</text>
<text x="217.2" y="143.1">D3</text>
<text x="237.5" y="141.8">Q3</text>
<text x="237.5" y="139.3">2N3906</text>
<text x="255.3" y="143.4">GNDREF</text>
<text x="217.2" y="145.6">1N4007</text>
<text x="217.2" y="152">R5</text>
<text x="217.2" y="154.5">220</text>
<text x="236.2" y="152.2">GNDREF</text>
<text x="210.8" y="163.7">GNDREF</text>
</g>
<g font-size="1.8" fill="#a90000">
<text x="234.4" y="43.9" transform="rotate(-90 234.4 43.9)">1</text>
<text x="128.8" y="51.8">1</text>
<text x="144.7" y="51.8">56</text>
<text x="33.6" y="58.2">1</text>
<text x="128.8" y="54.4">2</text>
<text x="128.8" y="56.9">3</text>
<text x="128.8" y="59.4">4</text>
<text x="144.7" y="54.4">55</text>
<text x="144.7" y="56.9">54</text>
<text x="144.7" y="59.4">53</text>
<text x="234.4" y="54" transform="rotate(-90 234.4 54)">2</text>
<text x="33.6" y="60.7">3</text>
<text x="33.6" y="63.2">2</text>
<text x="65.8" y="62.9" transform="rotate(-90 65.8 62.9)">1</text>
<text x="68.3" y="62.9" transform="rotate(-90 68.3 62.9)">2</text>
<text x="70.9" y="62.9" transform="rotate(-90 70.9 62.9)">3</text>
<text x="128.8" y="62">5</text>
<text x="128.8" y="64.5">6</text>
<text x="144.7" y="62">52</text>
<text x="144.7" y="64.5">51</text>
<text x="225.4" y="64.5">1</text>
<text x="232.2" y="61.7" transform="rotate(-90 232.2 61.7)">2</text>
<text x="128.8" y="67.1">7</text>
<text x="128.8" y="69.6">8</text>
<text x="144.7" y="67.1">50</text>
<text x="144.7" y="69.6">49</text>
<text x="232.2" y="69.3" transform="rotate(-90 232.2 69.3)">3</text>
<text x="124.4" y="72.1">1</text>
<text x="124.4" y="74.7">2</text>
<text x="124.4" y="77.2">3</text>
<text x="128.2" y="74.7">10</text>
<text x="128.2" y="77.2">11</text>
<text x="128.8" y="72.1">9</text>
<text x="144.7" y="72.1">48</text>
<text x="144.7" y="74.7">47</text>
<text x="144.7" y="77.2">46</text>
<text x="124.4" y="79.8">4</text>
<text x="124.4" y="82.3">5</text>
<text x="128.2" y="79.8">12</text>
<text x="128.2" y="82.3">13</text>
<text x="144.7" y="79.8">45</text>
<text x="144.7" y="82.3">44</text>
<text x="124.4" y="84.8">6</text>
<text x="128.2" y="84.8">14</text>
<text x="128.2" y="87.4">15</text>
<text x="128.2" y="89.9">16</text>
<text x="144.7" y="84.8">43</text>
<text x="144.7" y="87.4">42</text>
<text x="144.7" y="89.9">41</text>
<text x="128.2" y="92.5">17</text>
<text x="128.2" y="95">18</text>
<text x="144.7" y="92.5">40</text>
<text x="144.7" y="95">39</text>
<text x="128.2" y="97.5">19</text>
<text x="128.2" y="100.1">20</text>
<text x="144.7" y="97.5">38</text>
<text x="144.7" y="100.1">37</text>
<text x="128.2" y="102.6">21</text>
<text x="128.2" y="105.2">22</text>
<text x="128.2" y="107.7">23</text>
<text x="144.7" y="102.6">36</text>
<text x="144.7" y="105.2">35</text>
<text x="144.7" y="107.7">34</text>
<text x="128.2" y="110.2">24</text>
<text x="128.2" y="112.8">25</text>
<text x="144.7" y="110.2">33</text>
<text x="144.7" y="112.8">32</text>
<text x="46.9" y="115.3">1</text>
<text x="46.9" y="117.9">2</text>
<text x="128.2" y="115.3">26</text>
<text x="128.2" y="117.9">27</text>
<text x="144.7" y="115.3">31</text>
<text x="144.7" y="117.9">30</text>
<text x="46.9" y="120.4">3</text>
<text x="46.9" y="122.9">4</text>
<text x="46.9" y="125.5">5</text>
<text x="128.2" y="120.4">28</text>
<text x="144.7" y="120.4">29</text>
<text x="234.7" y="123.9" transform="rotate(-90 234.7 123.9)">3</text>
<text x="46.9" y="128">6</text>
<text x="46.9" y="130.6">7</text>
<text x="227.9" y="126.7">2</text>
<text x="234.7" y="131.5" transform="rotate(-90 234.7 131.5)">1</text>
<text x="46.9" y="133.1">8</text>
<text x="234.7" y="136.6" transform="rotate(-90 234.7 136.6)">1</text>
<text x="262.2" y="133.1">1</text>
<text x="262.2" y="135.6">2</text>
<text x="227.9" y="139.4">2</text>
<text x="234.7" y="144.2" transform="rotate(-90 234.7 144.2)">3</text>
</g>
</svg>
